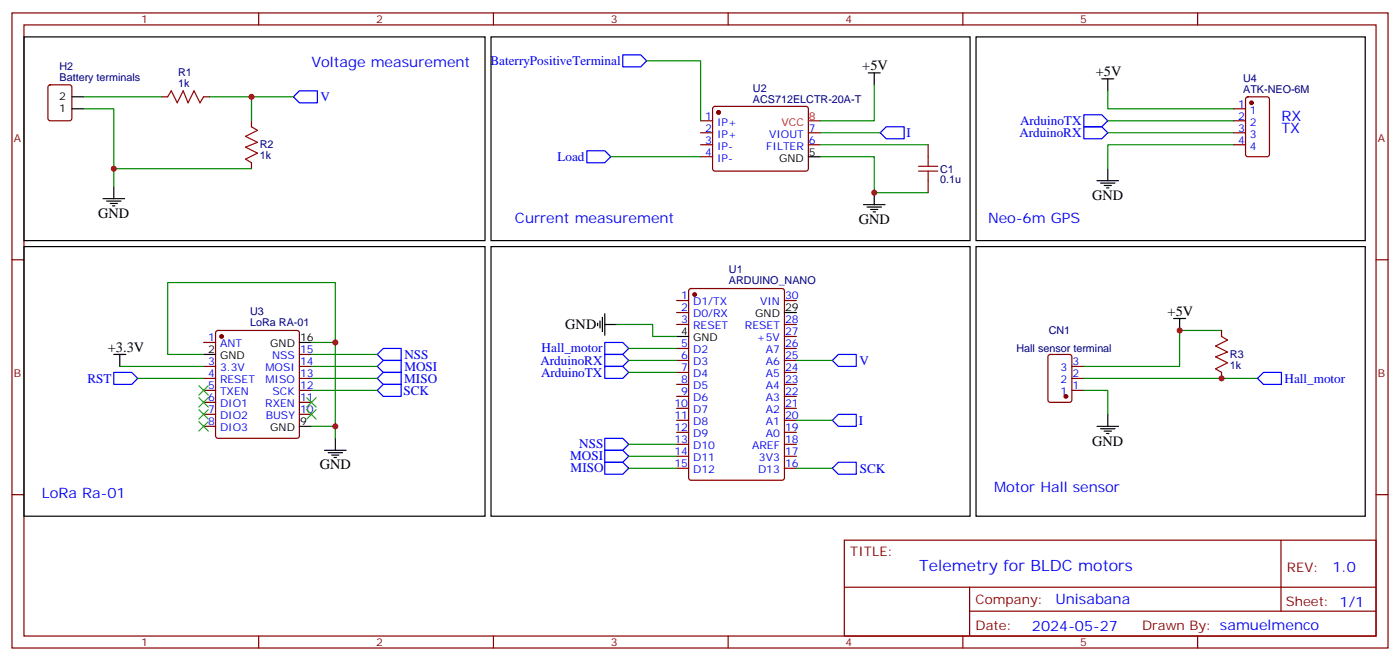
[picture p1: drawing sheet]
<svg xmlns="http://www.w3.org/2000/svg" width="412mm" height="194mm" viewBox="0 0 412 194" stroke-linecap="round" stroke-linejoin="round" font-family="sans-serif">
<g fill="none" stroke="#870000" stroke-width=".35">
<path d="M3.5 3.8h405.4v187h-405.4zM7.1 7.3h398.2v180h-398.2zM76.2 3.8v3.5M145.3 3.8v3.5M214.5 3.8v3.5M283.6 3.8v3.5M352.8 3.8v3.5M14.3 25.2l.5-.2h5.7l.6 .4 .1 9.5-.5 .6-5.9 .1-.6-.5-.1-9.4zM47.6 28.5h1.8M60 28.5h1.7M74.1 35.6v1.7M206.4 35.6h3.5"/>
<path d="M206.4 39.1h3.5M210.1 31.5l.5-.2 27.1 .1 .4 .6v17.9l-.7 .5-27.1-.1-.4-.6v-17.7zM238.1 39.1h3.6M363.4 35.6h3.5M363.4 39.1h3.5M363.4 32h3.5M367.1 28.7l.5-.2h5.6l.7 .4v16.5l-.4 .7h-5.9l-.7-.4v-16.5zM74.1 47.9v1.8M206.4 42.6h3.5M206.4 46.1h3.5M238.1 42.6h3.6M273.4 42.6v3.5"/>
<path d="M273.4 53.2v3.5M363.4 42.6h3.5M3.5 76.5h3.6M405.3 76.5h3.6M63.7 97.5l.5-.2h23.3l.5 .2 .2 .5v30.3l-.2 .5-.5 .2h-23.3l-.5-.2-.2-.5v-30.3zM199.3 88.5h3.5M199.3 92h3.5M199.3 95.5h3.5M203.1 85.2l.5-.3h26.8l.6 .5 .1 55.3-.5 .6-27 .1-.7-.5-.1-55.2zM231.1 88.5h3.5M231.1 95.5h3.5M231.1 99.1h3.5"/>
<path d="M359.8 97.3v1.8M60 100.8h3.5M60 107.9h3.5M60 111.4h3.5M60 114.9h3.5M60 118.5h3.5M88.2 107.9h3.5M88.2 111.4h3.5M88.2 114.9h3.5M88.2 118.5h3.5M88.2 104.4h3.5M199.3 102.6h3.5"/>
<path d="M199.3 106.1h3.5M199.3 109.6h3.5M199.3 113.2h3.5M199.3 116.7h3.5M231.1 102.6h3.5M231.1 106.1h3.5M231.1 109.6h3.5M231.1 113.2h3.5M231.1 116.7h3.5M308.9 104.6l.5-.2h5.6l.7 .4v13l-.4 .6-5.9 .1-.7-.5v-12.9zM315.7 107.9h3.6M315.7 111.4h3.6"/>
<path d="M315.7 114.9h3.6M359.8 109.6v1.8M60 122h3.5M60 125.5h3.5M88.2 122h3.5M199.3 120.2h3.5M199.3 123.8h3.5M199.3 127.3h3.5M199.3 130.8h3.5M199.3 134.3h3.5M199.3 137.9h3.5M231.1 120.2h3.5"/>
<path d="M231.1 123.8h3.5M231.1 127.3h3.5M231.1 130.8h3.5M231.1 134.3h3.5M231.1 137.9h3.5M3.5 145.6h3.6M248.7 159h156.6v28.3h-156.6zM377.3 159.1v20.8M405.3 145.6h3.6M248.7 172.9h156.5M285.6 179.9h119.6M285.6 172.9v14.1"/>
<path d="M76.2 187.3v3.5M145.3 187.3v3.5M214.5 187.3v3.5M283.6 187.3v3.5M352.8 187.3v3.5"/>
</g>
<g fill="#870000" stroke="#870000" stroke-width=".35">
<circle cx="204.6" cy="86.7" r=".53"/>
<circle cx="211.7" cy="33.1" r=".53"/>
<circle cx="65.3" cy="99.1" r=".53"/>
<circle cx="368.7" cy="30.3" r=".53"/>
<circle cx="314" cy="116.7" r=".53"/>
</g>
<g fill="none" stroke="#000" stroke-width=".35">
<path d="M7.1 10.9h135.8v59.9h-135.8zM144.6 10.9h141.2v59.9h-141.2zM287.5 10.9h114.7v59.9h-114.7zM21.2 32h3.5M21.2 28.5h3.5M255.8 21.4h3.5M257.5 21.4v3.6M324.6 23.2h3.5M326.3 23.2v3.5M30.3 58.5h6.4M31.4 59.2h4.2M32.5 59.9h2.1"/>
<path d="M33.5 55v3.5M238.1 46.1h3.6M257.5 56.7v3.6M323.1 53.2h6.4M324.2 53.9h4.2M325.3 54.6h2.1M326 55.3h.7M326.3 49.7v3.5M7.1 72.6h135.8v79.4h-135.8zM33.2 60.6h.7M144.6 72.6h141.2v79.4h-141.2zM254.4 60.3h6.3"/>
<path d="M255.4 61h4.2M256.5 61.7h2.1M257.2 62.4h.7M287.5 72.6h114.7v79.4h-114.7zM176 95.2v.7M176.7 94.5v2.1M177.4 93.4v4.2M178.2 95.5h3.5M178.2 92.4v6.3M199.3 99.1h3.5M231.1 92h3.5M345.7 93.8h3.5"/>
<path d="M347.5 93.8v3.5M33.5 104.4h3.5M35.3 104.4v3.5M60 104.4h3.5M88.2 100.8h3.5M88.2 125.5h3.5M95.6 132.6h6.4M96.7 133.3h4.2M97.7 134h2.1M98.4 134.7h.7M98.8 129v3.6M323.1 125.5h6.4"/>
<path d="M324.2 126.2h4.2M325.3 126.9h2.1M326 127.6h.7M326.3 122v3.5"/>
</g>
<path d="M49.4 28.5l1-1.8 1.8 3.6 1.8-3.6 1.4 3.6 1.7-3.6 1.8 3.6 1.1-1.8M74.1 37.3l1.7 1.1-3.5 1.7 3.5 1.8-3.5 1.4 3.5 1.8-3.5 1.7 1.8 1.1M270.6 50.4h5.6M270.6 49h5.6M273.4 46.1v2.9M273.4 50.4v2.8M359.8 99.1l1.8 1-3.5 1.8 3.5 1.7-3.5 1.5 3.5 1.7-3.5 1.8 1.7 1" fill="none" stroke="#a10000" stroke-width=".35"/>
<path d="M238.1 35.6h3.6" fill="none" stroke="#f00" stroke-width=".35"/>
<g fill="none" stroke="#008700" stroke-width=".35">
<path d="M190.5 17.9h15.9v17.7M24.7 32h8.8v23M24.7 28.5h22.9M61.7 28.5h12.4v7.1M74.1 28.5h12.3M241.7 39.1h17.6M257.5 25v10.6h-15.8M326.3 26.7v5.3h37.1M326.3 39.1h37.1M326.3 35.6h37.1M33.5 49.7h40.6M179.9 46.1h26.5"/>
<path d="M241.7 46.1h15.8v10.6h15.9M241.7 42.6h31.7M363.4 42.6h-37.1v7.1M181.7 95.5h10.6v3.6h7M359.8 97.3h-12.3v10.6h-28.2M35.3 107.9h24.7M40.6 111.4h19.4M91.7 100.8h7.1v24.7M91.7 107.9h19.4M91.7 111.4h19.4M91.7 104.4h19.4M91.7 114.9h19.4"/>
<path d="M98.8 100.8v-17.6h-49.4v21.2h10.6M185.2 106.1h14.1M185.2 109.6h14.1M185.2 102.6h14.1M234.6 106.1h10.6M319.3 114.9h7v7.1M319.3 111.4h51.1M91.7 125.5h7.1v3.5M185.2 130.8h14.1M185.2 134.3h14.1M185.2 137.9h14.1M234.6 123.8h10.6"/>
<path d="M234.6 137.9h10.6"/>
</g>
<g fill="none" stroke="#00f" stroke-width=".35">
<path d="M183.4 16.2h5.3l1.8 1.7-1.8 1.8h-5.3zM86.4 28.5l1.8-1.8h5.3v3.6h-5.3zM259.3 39.1l1.8-1.8h5.2v3.6h-5.2zM319.3 33.8h5.3l1.7 1.8-1.7 1.7h-5.3zM319.3 37.3h5.3l1.7 1.8-1.7 1.8h-5.3zM172.9 44.4h5.3l1.7 1.7-1.7 1.8h-5.3zM33.5 109.6h5.3l1.8 1.8-1.8 1.8h-5.3zM111.1 104.4l1.8-1.8h5.3v3.5h-5.3zM111.1 107.9l1.8-1.8h5.3v3.5h-5.3zM111.1 114.9l1.8-1.7h5.3v3.5h-5.3zM111.1 111.4l1.8-1.8h5.3v3.6h-5.3zM178.2 104.4h5.2l1.8 1.7-1.8 1.8h-5.2z"/>
<path d="M178.2 107.9h5.2l1.8 1.7-1.8 1.8h-5.2zM178.2 100.8h5.2l1.8 1.8-1.8 1.8h-5.2zM245.2 106.1l1.7-1.7h5.3v3.5h-5.3zM370.4 111.4l1.8-1.8h5.3v3.6h-5.3zM178.2 129h5.2l1.8 1.8-1.8 1.8h-5.2zM178.2 132.6h5.2l1.8 1.7-1.8 1.8h-5.2zM178.2 136.1h5.2l1.8 1.8-1.8 1.7h-5.2zM245.2 137.9l1.7-1.8h5.3v3.5h-5.3zM246.9 122h5.3v3.5h-5.3l-1.7-1.7z"/>
</g>
<path d="M58.6 113.5l2.8 2.8M58.6 117.1l2.8 2.8M61.4 113.5l-2.8 2.8M61.4 117.1l-2.8 2.8M90.3 117.1l2.8 2.8M93.1 117.1l-2.8 2.8M58.6 120.6l2.8 2.8M58.6 124.1l2.8 2.8M61.4 120.6l-2.8 2.8M61.4 124.1l-2.8 2.8M90.3 120.6l2.8 2.8M93.1 120.6l-2.8 2.8" fill="none" stroke="#3c3" stroke-width=".35"/>
<g fill="#c00">
<circle cx="33.5" cy="49.7" r=".88"/>
<circle cx="74.1" cy="28.5" r=".88"/>
<circle cx="257.5" cy="56.7" r=".88"/>
<circle cx="98.8" cy="125.5" r=".88"/>
<circle cx="98.8" cy="100.8" r=".88"/>
<circle cx="347.5" cy="97.3" r=".88"/>
<circle cx="359.8" cy="111.4" r=".88"/>
</g>
<text font-size="4.6" fill="#00f" x="270.8" y="168.1">Telemetry for BLDC motors</text>
<g font-size="4.2" fill="#00f">
<text x="91.7" y="19.7">Voltage measurement</text>
<text x="377.5" y="35.6">RX</text>
<text x="377.5" y="39.1">TX</text>
<text x="151.7" y="65.5">Current measurement</text>
<text x="291" y="65.5">Neo-6m GPS</text>
<text x="12.3" y="146.7">LoRa Ra-01</text>
<text x="292.8" y="144.9">Motor Hall sensor</text>
<text x="392.5" y="168.3">1.0</text>
<text x="310.9" y="177.9">Unisabana</text>
<text x="304" y="185.7">2024-05-27</text>
</g>
<g font-size="4.2">
<text x="254" y="20.7">+5V</text>
<text x="322.8" y="22.5">+5V</text>
<text x="321.7" y="58.8">GND</text>
<text x="28.9" y="64.1">GND</text>
<text x="252.9" y="65.9">GND</text>
<text x="344" y="93.1">+5V</text>
<text x="166.5" y="96.9">GND</text>
<text x="31.7" y="103.6">+3.3V</text>
<text x="321.7" y="131.2">GND</text>
<text x="94.2" y="138.2">GND</text>
</g>
<g font-size="3.9" fill="#00f">
<text x="144.5" y="19.2">BaterryPositiveTerminal</text>
<text x="94.4" y="29.8">V</text>
<text x="267" y="40.4">I</text>
<text x="300.3" y="40.3">ArduinoRX</text>
<text x="300.5" y="36.8">ArduinoTX</text>
<text x="164.2" y="47.4">Load</text>
<text x="119.1" y="105.7">NSS</text>
<text x="159.2" y="107.3">ArduinoRX</text>
<text x="159.6" y="103.8">Hall_motor</text>
<text x="253.1" y="107.4">V</text>
<text x="25.7" y="112.6">RST</text>
<text x="119.1" y="112.7">MISO</text>
<text x="119.1" y="109.2">MOSI</text>
<text x="159.4" y="110.9">ArduinoTX</text>
<text x="378.4" y="112.7">Hall_motor</text>
<text x="118.8" y="116.2">SCK</text>
<text x="252.9" y="125.1">I</text>
<text x="170.6" y="132">NSS</text>
<text x="168" y="135.5">MOSI</text>
<text x="168.1" y="139">MISO</text>
<text x="253.3" y="139.2">SCK</text>
</g>
<g font-size="3.9" fill="#800">
<text x="250.5" y="163.6">TITLE:</text>
<text x="379.1" y="168.3">REV:</text>
<text x="287.4" y="177.8">Company:</text>
<text x="378.7" y="178.4">Sheet: 1/1</text>
<text x="287.4" y="185.5">Date:</text>
<text x="336.4" y="185.6">Drawn By: samuelmenco</text>
</g>
<g font-size="3.2" fill="#800">
<text x="41.6" y="6.8">1</text>
<text x="110.8" y="6.8">2</text>
<text x="179.9" y="6.8">3</text>
<text x="249.1" y="6.8">4</text>
<text x="318.2" y="6.8">5</text>
<text x="4.1" y="41.9">A</text>
<text x="405.9" y="41.9">A</text>
<text x="4.1" y="111.1">B</text>
<text x="405.9" y="111.1">B</text>
<text x="41.6" y="190.3">1</text>
<text x="110.8" y="190.3">2</text>
<text x="179.9" y="190.3">3</text>
<text x="249.1" y="190.3">4</text>
<text x="318.2" y="190.3">5</text>
</g>
<g font-size="3.2" fill="#000080">
<text x="17.5" y="23.9">Battery terminals</text>
<text x="17.5" y="20.6">H2</text>
<text x="52.5" y="22.4">R1</text>
<text x="52.5" y="25.7">1k</text>
<text x="221.8" y="27">U2</text>
<text x="366.2" y="27.3">ATK-NEO-6M</text>
<text x="366.2" y="24.1">U4</text>
<text x="221.8" y="30.3">ACS712ELCTR-20A-T</text>
<text x="76.6" y="47">1k</text>
<text x="76.6" y="43.7">R2</text>
<text x="276.9" y="53.8">0.1u</text>
<text x="276.9" y="50.8">C1</text>
<text x="214.7" y="83.7">ARDUINO_NANO</text>
<text x="214.7" y="80.4">U1</text>
<text x="73.7" y="92.8">U3</text>
<text x="73.7" y="96.1">LoRa RA-01</text>
<text x="308.9" y="98.4">CN1</text>
<text x="299.4" y="103.6">Hall sensor terminal</text>
<text x="362.3" y="105.4">R3</text>
<text x="362.3" y="108.6">1k</text>
</g>
<g font-size="3.2">
<text x="17.4" y="29.6">2</text>
<text x="17.4" y="33.1">1</text>
<text x="229.5" y="47.6">GND</text>
<text x="238.3" y="45.8">5</text>
<text x="222.5" y="93.4">GND</text>
<text x="231.2" y="91.7">29</text>
<text x="88.4" y="100.5">16</text>
<text x="200.7" y="98.7">4</text>
<text x="204.2" y="100.5">GND</text>
<text x="61.3" y="104">2</text>
<text x="64.8" y="105.8">GND</text>
<text x="79.6" y="102.2">GND</text>
<text x="88.4" y="125.2">9</text>
<text x="79.6" y="126.9">GND</text>
</g>
<g font-size="3.2" fill="#00f">
<text x="207.7" y="35.2">1</text>
<text x="364.7" y="31.7">1</text>
<text x="364.7" y="35.2">2</text>
<text x="368.2" y="33.4">1</text>
<text x="207.7" y="38.7">2</text>
<text x="211.2" y="37">IP+</text>
<text x="211.2" y="40.5">IP+</text>
<text x="226.5" y="40.5">VIOUT</text>
<text x="238.3" y="38.7">7</text>
<text x="364.7" y="38.7">3</text>
<text x="368.2" y="37">2</text>
<text x="368.2" y="40.5">3</text>
<text x="207.7" y="42.3">3</text>
<text x="207.7" y="45.8">4</text>
<text x="211.2" y="44">IP-</text>
<text x="211.2" y="47.6">IP-</text>
<text x="225.7" y="44">FILTER</text>
<text x="238.3" y="42.3">6</text>
<text x="364.7" y="42.3">4</text>
<text x="368.2" y="44">4</text>
<text x="200.7" y="88.1">1</text>
<text x="204.2" y="89.9">D1/TX</text>
<text x="223.9" y="89.9">VIN</text>
<text x="231.2" y="88.1">30</text>
<text x="200.7" y="91.7">2</text>
<text x="200.7" y="95.2">3</text>
<text x="204.2" y="93.4">D0/RX</text>
<text x="231.2" y="95.2">28</text>
<text x="61.3" y="100.5">1</text>
<text x="204.2" y="96.9">RESET</text>
<text x="219.4" y="96.9">RESET</text>
<text x="223" y="100.5">+5V</text>
<text x="231.2" y="98.7">27</text>
<text x="61.3" y="107.5">3</text>
<text x="64.8" y="102.2">ANT</text>
<text x="80.2" y="105.8">NSS</text>
<text x="88.4" y="107.5">14</text>
<text x="88.4" y="104">15</text>
<text x="200.7" y="102.2">5</text>
<text x="200.7" y="105.8">6</text>
<text x="204.2" y="104">D2</text>
<text x="204.2" y="107.5">D3</text>
<text x="225.6" y="107.5">A6</text>
<text x="225.6" y="104">A7</text>
<text x="231.2" y="105.8">25</text>
<text x="231.2" y="102.2">26</text>
<text x="315.9" y="107.5">3</text>
<text x="61.3" y="111.1">4</text>
<text x="64.8" y="109.3">3.3V</text>
<text x="64.8" y="112.8">RESET</text>
<text x="78.2" y="112.8">MISO</text>
<text x="78.2" y="109.3">MOSI</text>
<text x="88.4" y="111.1">13</text>
<text x="200.7" y="109.3">7</text>
<text x="200.7" y="112.8">8</text>
<text x="204.2" y="111.1">D4</text>
<text x="225.6" y="111.1">A5</text>
<text x="231.2" y="112.8">23</text>
<text x="231.2" y="109.3">24</text>
<text x="312.4" y="112.8">2</text>
<text x="312.4" y="109.3">3</text>
<text x="315.9" y="111.1">2</text>
<text x="61.3" y="114.6">5</text>
<text x="61.3" y="118.1">6</text>
<text x="64.8" y="116.3">TXEN</text>
<text x="64.8" y="119.9">DIO1</text>
<text x="78.1" y="119.9">RXEN</text>
<text x="80.3" y="116.3">SCK</text>
<text x="88.4" y="118.1">11</text>
<text x="88.4" y="114.6">12</text>
<text x="198.6" y="119.9">10</text>
<text x="200.7" y="116.3">9</text>
<text x="204.2" y="114.6">D5</text>
<text x="204.2" y="118.1">D6</text>
<text x="225.6" y="118.1">A3</text>
<text x="225.6" y="114.6">A4</text>
<text x="231.2" y="119.9">21</text>
<text x="231.2" y="116.3">22</text>
<text x="312.4" y="116.3">1</text>
<text x="315.9" y="114.6">1</text>
<text x="61.3" y="121.6">7</text>
<text x="61.3" y="125.2">8</text>
<text x="64.8" y="123.4">DIO2</text>
<text x="78.3" y="123.4">BUSY</text>
<text x="88.4" y="121.6">10</text>
<text x="198.6" y="123.4">11</text>
<text x="204.2" y="121.6">D7</text>
<text x="204.2" y="125.2">D8</text>
<text x="225.6" y="125.2">A1</text>
<text x="225.6" y="121.6">A2</text>
<text x="231.2" y="123.4">20</text>
<text x="64.8" y="126.9">DIO3</text>
<text x="198.6" y="126.9">12</text>
<text x="198.6" y="130.5">13</text>
<text x="204.2" y="128.7">D9</text>
<text x="225.6" y="128.7">A0</text>
<text x="231.2" y="130.5">18</text>
<text x="231.2" y="126.9">19</text>
<text x="198.6" y="134">14</text>
<text x="198.6" y="137.5">15</text>
<text x="204.2" y="132.2">D10</text>
<text x="204.2" y="135.7">D11</text>
<text x="221.6" y="132.2">AREF</text>
<text x="223.6" y="135.7">3V3</text>
<text x="231.2" y="137.5">16</text>
<text x="231.2" y="134">17</text>
<text x="204.2" y="139.3">D12</text>
<text x="223.3" y="139.3">D13</text>
</g>
<g font-size="3.2" fill="#f00">
<text x="238.3" y="35.2">8</text>
<text x="230.2" y="37">VCC</text>
</g>
</svg>
